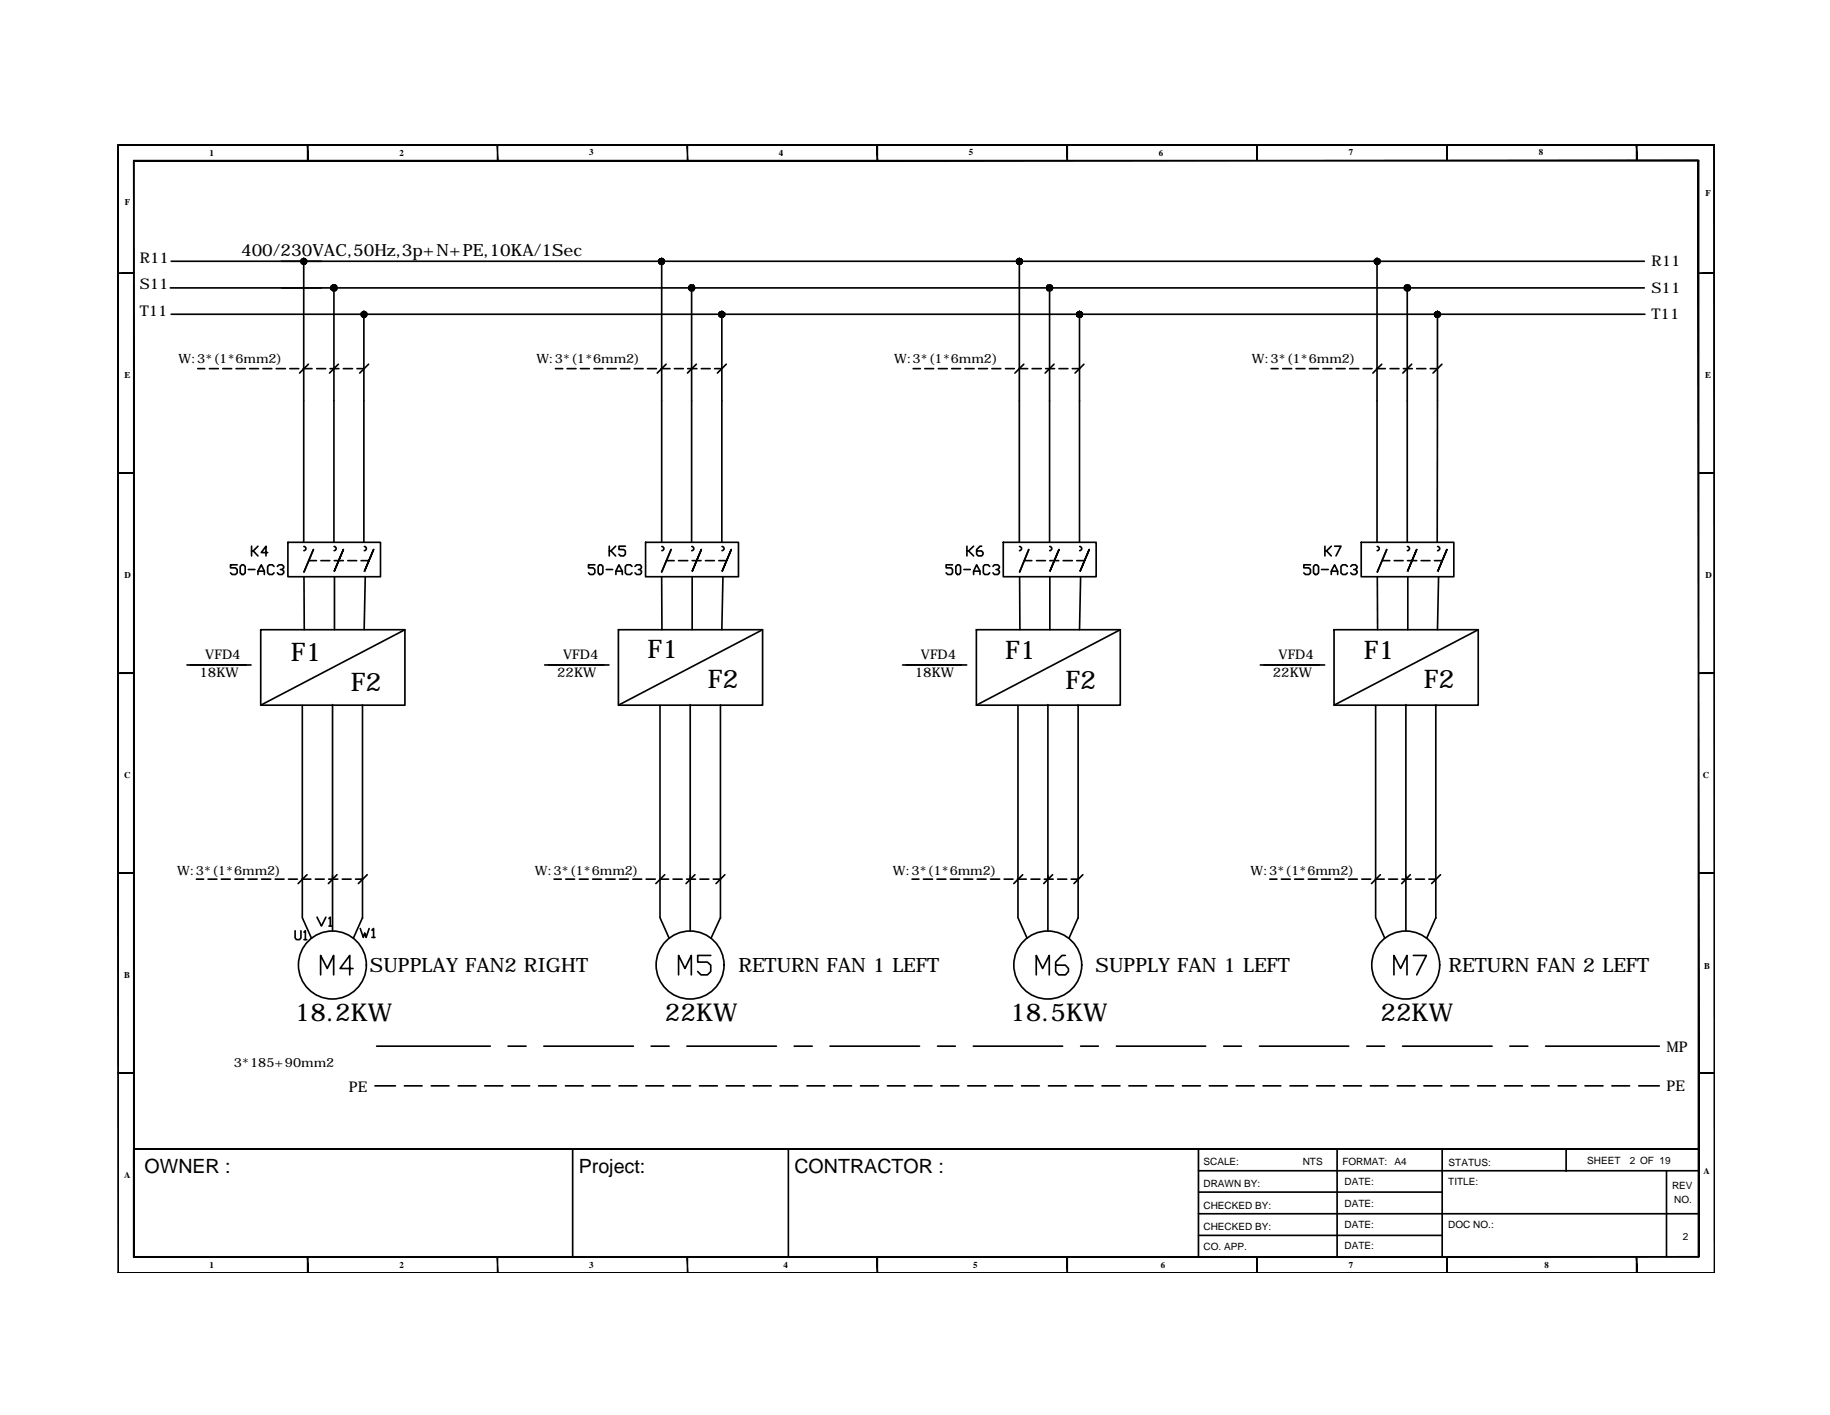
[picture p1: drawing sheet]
<svg xmlns="http://www.w3.org/2000/svg" width="279mm" height="216mm" viewBox="0 0 279 216" stroke-linecap="round" stroke-linejoin="round" font-family="sans-serif">
<!-- layer: FRAME -->
<g fill="#000" stroke="#000" stroke-width=".15">
<path d="M18 22.1v.1l243.8-.1zM18 22.2l243.8-.1v.1z"/>
<path d="M20.4 24.5l.1 167.3v-167.3zM20.4 24.5l.1 167.3h-.1z"/>
<path d="M46.9 22.1l.1 2.4v-2.4zM46.9 22.1l.1 2.4h-.1z"/>
<path d="M75.9 22.1l.1 2.4v-2.4zM75.9 22.1l.1 2.4h-.1z"/>
<path d="M104.9 22.1l.1 2.4v-2.4zM104.9 22.1l.1 2.4h-.1z"/>
<path d="M133.9 22.1l.1 2.4v-2.4zM133.9 22.1l.1 2.4h-.1z"/>
<path d="M162.9 22.1l.1 2.4v-2.4zM162.9 22.1l.1 2.4h-.1z"/>
<path d="M191.9 22.1l.1 2.4v-2.4zM191.9 22.1l.1 2.4h-.1z"/>
<path d="M220.9 22.1l.1 2.4v-2.4zM220.9 22.1l.1 2.4h-.1z"/>
<path d="M249.8 22.1l.2 2.4v-2.4zM249.8 22.1l.2 2.4h-.2z"/>
<path d="M20.4 24.6h238.9v-.1zM20.4 24.5h238.9l-238.9 .1z"/>
<path d="M261.7 22.1l.1 172.1zM261.7 22.1l.1 172.1z"/>
<path d="M18 41.6v.1l2.4-.1zM18 41.7l2.4-.1v.1z"/>
<path d="M259.3 41.6v.1l2.5-.1zM259.3 41.7l2.5-.1v.1z"/>
<path d="M18 72.1v.1l2.4-.1zM18 72.2l2.4-.1v.1z"/>
<path d="M259.3 72.1v.1l2.5-.1zM259.3 72.2l2.5-.1v.1z"/>
<path d="M18 102.6v.2l2.4-.2zM18 102.8l2.4-.2v.2z"/>
<path d="M259.3 102.6v.2l2.5-.2zM259.3 102.8l2.5-.2v.2z"/>
<path d="M18 133.2v.1l2.4-.1zM18 133.3l2.4-.1v.1z"/>
<path d="M259.3 133.2v.1l2.5-.1zM259.3 133.3l2.5-.1v.1z"/>
<path d="M18 163.7v.1l2.4-.1zM18 163.8l2.4-.1v.1z"/>
<path d="M259.3 163.7v.1l2.5-.1zM259.3 163.8l2.5-.1v.1z"/>
<path d="M18 22.1v172.1h.1zM18 22.1h.1v172.1z"/>
<path d="M20.4 191.7v.1l238.9-.1zM20.4 191.8l238.9-.1v.1z"/>
<path d="M46.9 191.8l.1 2.4v-2.4zM46.9 191.8l.1 2.4h-.1z"/>
<path d="M75.9 191.8l.1 2.4v-2.4zM75.9 191.8l.1 2.4h-.1z"/>
<path d="M104.9 191.8l.1 2.4v-2.4zM104.9 191.8l.1 2.4h-.1z"/>
<path d="M133.9 191.8v2.4h.1zM133.9 191.8h.1v2.4z"/>
<path d="M162.9 191.8l.1 2.4v-2.4zM162.9 191.8l.1 2.4h-.1z"/>
<path d="M191.9 191.8l.1 2.4v-2.4zM191.9 191.8l.1 2.4h-.1z"/>
<path d="M220.9 191.8l.1 2.4v-2.4zM220.9 191.8l.1 2.4h-.1z"/>
<path d="M249.8 191.8l.2 2.4v-2.4zM249.8 191.8l.2 2.4h-.2z"/>
<path d="M259.3 24.5v167.3h.1zM259.3 24.5h.1v167.3z"/>
<path d="M18 194.2h243.8zM18 194.2h243.8z"/>
</g>
<path d="M20.4 175.3h238.9zM20.4 175.3v16.5M183 178.6h76.2M183 175.3v16.5M183 181.9h37.2M183 185.2h76.2M183 188.5h37.2" fill="none" stroke="#000" stroke-width=".25"/>
<!-- layer: 0 -->
<g fill="none" stroke="#000" stroke-width=".25">
<path d="M26.1 39.9h225M46.4 39.9v42.8M101 39.9v42.8M155.6 39.9v42.8M210.2 39.9v42.8M26 43.9h225.1M26.1 47.9h225M30.2 56.2h1.1M32 56.2h1.3M34 56.2h1.4M36 56.2h1.4M38.1 56.2h1.4"/>
<path d="M40.1 56.2h1.4M42.2 56.2h1.4M44.3 56.2h1.3M46.3 56.2h1.3M47.1 55.6l-1.4 1.3M48.4 56.2h1.3M50.4 56.2h1.3M51 43.9v38.8M51.7 55.6l-1.4 1.3M52.4 56.2h1.4M54.5 56.2h1.1M55.6 47.9v34.8"/>
<path d="M56.3 55.6l-1.4 1.3M84.8 56.2h1.1M86.6 56.2h1.3M88.6 56.2h1.4M90.7 56.2h1.3M92.7 56.2h1.4M94.8 56.2h1.4M96.8 56.2h1.4M98.9 56.2h1.3M100.9 56.2h1.4M101.7 55.6l-1.4 1.3M103 56.2h1.3"/>
<path d="M105 56.2h1.4M105.6 43.9v38.8M106.3 55.6l-1.3 1.3M107.1 56.2h1.3M109.1 56.2h1.1M110.2 47.9v34.8M110.9 55.6l-1.4 1.3M139.4 56.2h1.1M141.2 56.2h1.4M143.3 56.2h1.3M145.3 56.2h1.4M147.3 56.2h1.4"/>
<path d="M149.4 56.2h1.4M151.4 56.2h1.4M153.5 56.2h1.4M155.5 56.2h1.4M156.3 55.6l-1.3 1.3M157.6 56.2h1.4M159.7 56.2h1.3M160.2 43.9v38.8M160.9 55.6l-1.3 1.3M161.7 56.2h1.3M163.7 56.2h1.1M164.8 47.9v34.8"/>
<path d="M165.5 55.6l-1.4 1.3M194.1 56.2h1M195.8 56.2h1.4M197.9 56.2h1.3M199.9 56.2h1.4M202 56.2h1.3M204 56.2h1.4M206.1 56.2h1.3M208.1 56.2h1.4M210.2 56.2h1.3M211 55.6l-1.4 1.3M212.2 56.2h1.4"/>
<path d="M214.3 56.2h1.3M214.9 43.9v38.8M215.5 55.6l-1.3 1.3M216.3 56.2h1.4M218.4 56.2h1.1M219.5 47.9l-.1 34.8M220.1 55.6l-1.3 1.3M39.8 96.1h22v11.5h-22zM44 82.7h14.1v5.3h-14.1zM46.4 83.4a.32 .32 0 0 1 .3 .3 .32 .32 0 0 1-.3 .3M46.4 88l.1 8.1M47.1 85.5h1.2"/>
<path d="M47.9 83.8l-1.5 3.5M49 85.5h1.3M51 83.4a.32 .32 0 0 1 .3 .3 .32 .32 0 0 1-.3 .3M51 85.5h1.4M51.1 88v8.1M52.4 83.8l-1.4 3.5 1.4-3.5M53.1 85.5h1.4M55.1 85.5h1.2M55.6 83.4a.32 .32 0 0 1 .3 .3 .32 .32 0 0 1-.3 .3M55.8 88l-.2 8.1M57 83.8l-1.4 3.5 1.4-3.5M61.8 96.1l-22 11.5"/>
<path d="M94.4 96.1h22v11.5h-22zM98.6 82.7h14.1v5.3h-14.1zM101 88l.1 8.1M101 83.4a.32 .32 0 0 1 .4 .3 .32 .32 0 0 1-.4 .3M101.7 85.5h1.2M102.5 83.8l-1.5 3.5M103.6 85.5h1.4M105.6 83.4a.32 .32 0 0 1 .3 .3 .32 .32 0 0 1-.3 .3M105.7 85.5h1.3M105.7 88v8.1M107.1 83.8l-1.5 3.5 1.5-3.5M107.7 85.5h1.4"/>
<path d="M109.7 85.5h1.2M110.2 83.4a.32 .32 0 0 1 .3 .3 .32 .32 0 0 1-.3 .3M110.4 88l-.2 8.1M111.6 83.8l-1.4 3.5 1.4-3.5M116.4 96.1l-22 11.5M149.1 96.1h21.9v11.5h-21.9zM153.2 82.7h14.2v5.3h-14.2zM155.7 83.4a.32 .32 0 0 1 .3 .3 .32 .32 0 0 1-.3 .3M155.7 88v8.1M156.4 85.5h1.1M157.1 83.8l-1.4 3.5M158.3 85.5h1.3"/>
<path d="M160.3 83.4a.32 .32 0 0 1 .3 .3 .32 .32 0 0 1-.3 .3M160.3 85.5h1.3M160.3 88v8.1M161.7 83.8l-1.5 3.5 1.5-3.5M162.3 85.5h1.4M164.4 85.5h1.2M164.8 83.4a.32 .32 0 0 1 .4 .3 .32 .32 0 0 1-.4 .3M165 88l-.2 8.1M166.3 83.8l-1.4 3.5 1.4-3.5M171 96.1l-21.9 11.5M203.7 96.1h22v11.5h-22zM207.8 82.7h14.2v5.3h-14.2z"/>
<path d="M210.3 83.4a.32 .32 0 0 1 .3 .3 .32 .32 0 0 1-.3 .3M210.3 88v8.1M211 85.5h1.2M211.7 83.8l-1.4 3.5M212.9 85.5h1.3M214.9 83.4a.32 .32 0 0 1 .3 .3 .32 .32 0 0 1-.3 .3M214.9 85.5h1.4M214.9 88v8.1M216.3 83.8l-1.4 3.5 1.4-3.5M217 85.5h1.3M219 85.5h1.2M219.5 83.4a.32 .32 0 0 1 .3 .3 .32 .32 0 0 1-.3 .3"/>
<path d="M219.6 88l-.1 8.1M220.9 83.8l-1.4 3.5 1.4-3.5M225.7 96.1l-22 11.5M28.5 101.5h9.8M46.2 107.6v32.3M50.8 107.5v34.6M55.3 107.6v32.5M83.2 101.5h9.8M100.8 107.6v32.3M105.4 107.5v34.6M110 107.6v32.5M137.8 101.5h9.8"/>
<path d="M155.4 107.6v32.3M160 107.5v34.6M164.6 107.6v32.5M192.4 101.5h9.8M210 107.6v32.3M214.6 107.5v34.6M219.2 107.6v32.5M30 134.1h1.1M31.8 134.1h1.3M33.8 134.1h1.4M35.9 134.1h1.3M37.9 134.1h1.4"/>
<path d="M39.9 134.1h1.4M42 134.1h1.4M44 134.1h1.4M46.1 134.1h1.4M46.9 133.5l-1.4 1.3M48.1 134.1h1.4M50.2 134.1h1.4M51.4 133.5l-1.3 1.3M52.3 134.1h1.3M54.3 134.1h1.1M56.1 133.5l-1.4 1.3M84.6 134.1h1.1"/>
<path d="M86.4 134.1h1.3M88.4 134.1h1.4M90.5 134.1h1.3M92.5 134.1h1.4M94.6 134.1h1.3M96.6 134.1h1.4M98.7 134.1h1.3M100.7 134.1h1.4M101.5 133.5l-1.4 1.3M102.8 134.1h1.4M104.8 134.1h1.4M106.1 133.5l-1.4 1.3"/>
<path d="M106.9 134.1h1.3M108.9 134.1h1.1M110.7 133.5l-1.4 1.3M139.2 134.1h1.1M141 134.1h1.4M143.1 134.1h1.3M145.1 134.1h1.4M147.2 134.1h1.3M149.2 134.1h1.4M151.2 134.1h1.4M153.3 134.1h1.4M155.3 134.1h1.4"/>
<path d="M156.1 133.5l-1.3 1.3M157.4 134.1h1.4M159.4 134.1h1.4M160.7 133.5l-1.3 1.3M161.5 134.1h1.4M163.5 134.1h1.1M165.3 133.5l-1.3 1.3M193.9 134.1h1.1M195.6 134.1h1.4M197.7 134.1h1.3M199.7 134.1h1.4M201.8 134.1h1.3"/>
<path d="M203.8 134.1h1.4M205.9 134.1h1.3M207.9 134.1h1.4M210 134.1h1.3M210.7 133.5l-1.3 1.3M212 134.1h1.4M214.1 134.1h1.3M215.3 133.5l-1.3 1.3M216.1 134.1h1.4M218.2 134.1h1.1M219.9 133.5l-1.3 1.3M57.5 159.6h17.4"/>
<path d="M77.6 159.6h2.7M83 159.6h13.7M99.4 159.6h2.8M100.8 140l1.4 3.2M104.9 159.6h13.6M110 140l-1.4 3.2M121.3 159.6h2.7M126.7 159.6h13.7M143.1 159.6h2.8M148.6 159.6h13.6M155.4 140l1.4 3.2M164.6 140l-1.4 3.2"/>
<path d="M165 159.6h2.7M170.4 159.6h13.7M186.8 159.6h2.7M192.3 159.6h13.6M208.7 159.6h2.7M210 140l1.4 3.2M214.1 159.6h13.7M219.2 140l-1.4 3.2M230.5 159.6h2.8M236 159.6h17.3M57.2 165.7h3.2M61.7 165.7h2.7"/>
<path d="M65.8 165.7h2.8M69.9 165.7h2.8M74 165.7h2.8M78.1 165.7h2.8M82.2 165.7h2.7M86.3 165.7h2.7M87.4 175.3v16.4M90.4 165.7h2.7M94.5 165.7h2.8M98.6 165.7h2.7M102.7 165.7h2.7M106.8 165.7h2.7"/>
<path d="M110.9 165.7h2.7M115 165.7h2.7M119.1 165.7h2.7M120.4 175.3v16.4M123.2 165.7h2.7M127.3 165.7h2.7M131.4 165.7h2.7M135.5 165.7h2.7M139.6 165.7h2.7M143.7 165.7h2.7M147.8 165.7h2.7M151.9 165.7h2.7"/>
<path d="M156 165.7h2.7M160.1 165.7h2.7M164.1 165.7h2.8M168.2 165.7h2.8M172.4 165.7h2.7M176.5 165.7h2.7M180.5 165.7h2.8M184.6 165.7h2.8M188.7 165.7h2.8M192.8 165.7h2.8M196.9 165.7h2.8M201 165.7h2.8"/>
<path d="M204.1 175.3v16.5M205.1 165.7h2.8M209.2 165.7h2.7M213.3 165.7h2.7M217.4 165.7h2.7M220.2 175.3v16.5M221.5 165.7h2.8M225.6 165.7h2.7M229.7 165.7h2.7M233.8 165.7h2.7M237.9 165.7h2.7M239.1 175.4v3.3"/>
<path d="M242 165.7h2.7M246.1 165.7h2.7M250.2 165.7h3.1M254.4 178.6v13.2"/>
<circle cx="50.8" cy="147.2" r="5.2"/>
<circle cx="105.4" cy="147.2" r="5.2"/>
<circle cx="160" cy="147.2" r="5.2"/>
<circle cx="214.6" cy="147.2" r="5.2"/>
</g>
<g fill="#000" stroke="#000" stroke-width=".15">
<path d="M45.9 39.9l.1 .2 .4-.2zM46 40.1l.4-.2-.2 .4zM46.4 39.9l-.2 .4 .2 .1z"/>
<path d="M45.9 39.9l.1 .2 .4-.2zM46 40.1l.4-.2-.2 .4zM46.4 39.9l-.2 .4 .2 .1z"/>
<path d="M46 39.9l.1 .2 .3-.2zM46.1 40.1l.3-.2-.2 .3zM46.4 39.9l-.2 .3h.2z"/>
<path d="M46 39.9l.1 .2 .3-.2zM46.1 40.1l.3-.2-.2 .3zM46.4 39.9l-.2 .3h.2z"/>
<path d="M46.2 39.6l.2 .3v-.4zM46.2 39.6l.2 .3-.3-.2zM46.1 39.7l-.1 .2h.4z"/>
<path d="M46.2 39.5l.2 .4v-.5zM46.2 39.5l.2 .4-.4-.2zM46 39.7l-.1 .2h.5z"/>
<path d="M46.2 39.6l.2 .3v-.4zM46.2 39.6l.2 .3-.3-.2zM46.1 39.7l-.1 .2h.4z"/>
<path d="M46.2 39.5l.2 .4v-.5zM46.2 39.5l.2 .4-.4-.2zM46 39.7l-.1 .2h.5z"/>
<path d="M46.4 39.9h.4l-.1-.2zM46.6 39.6l.1 .1-.3 .2zM46.4 39.5v.4l.2-.3z"/>
<path d="M46.4 39.9h.4l-.1-.2zM46.6 39.6l.1 .1-.3 .2zM46.4 39.5v.4l.2-.3z"/>
<path d="M46.4 39.9h.5l-.1-.2zM46.6 39.5l.2 .2-.4 .2zM46.4 39.4v.5l.2-.4z"/>
<path d="M46.4 39.9h.5l-.1-.2zM46.6 39.5l.2 .2-.4 .2zM46.4 39.4v.5l.2-.4z"/>
<path d="M100.5 39.9l.1 .2 .4-.2zM100.6 40.1l.4-.2-.2 .4zM101 39.9l-.2 .4 .2 .1z"/>
<path d="M100.5 39.9l.1 .2 .4-.2zM100.6 40.1l.4-.2-.2 .4zM101 39.9l-.2 .4 .2 .1z"/>
<path d="M100.6 39.9l.1 .2 .3-.2zM100.7 40.1l.3-.2-.2 .3zM101 39.9l-.2 .3h.2z"/>
<path d="M100.6 39.9l.1 .2 .3-.2zM100.7 40.1l.3-.2-.2 .3zM101 39.9l-.2 .3h.2z"/>
<path d="M100.8 39.6l.2 .3v-.4zM100.8 39.6l.2 .3-.3-.2zM100.7 39.7l-.1 .2h.4z"/>
<path d="M100.8 39.5l.2 .4v-.5zM100.8 39.5l.2 .4-.4-.2zM100.6 39.7l-.1 .2h.5z"/>
<path d="M100.8 39.6l.2 .3v-.4zM100.8 39.6l.2 .3-.3-.2zM100.7 39.7l-.1 .2h.4z"/>
<path d="M100.8 39.5l.2 .4v-.5zM100.8 39.5l.2 .4-.4-.2zM100.6 39.7l-.1 .2h.5z"/>
<path d="M101 39.9h.4l-.1-.2zM101.2 39.6l.1 .1-.3 .2zM101 39.5v.4l.2-.3z"/>
<path d="M101 39.9h.4l-.1-.2zM101.2 39.6l.1 .1-.3 .2zM101 39.5v.4l.2-.3z"/>
<path d="M101 39.9h.5l-.1-.2zM101.2 39.5l.2 .2-.4 .2zM101 39.4v.5l.2-.4z"/>
<path d="M101 39.9h.5l-.1-.2zM101.2 39.5l.2 .2-.4 .2zM101 39.4v.5l.2-.4z"/>
<path d="M155.2 39.9v.2l.4-.2zM155.2 40.1l.4-.2-.2 .4zM155.6 39.9l-.2 .4 .2 .1z"/>
<path d="M155.2 39.9v.2l.4-.2zM155.2 40.1l.4-.2-.2 .4zM155.6 39.9l-.2 .4 .2 .1z"/>
<path d="M155.3 39.9v.2l.3-.2zM155.3 40.1l.3-.2-.1 .3zM155.6 39.9l-.1 .3h.1z"/>
<path d="M155.3 39.9v.2l.3-.2zM155.3 40.1l.3-.2-.1 .3zM155.6 39.9l-.1 .3h.1z"/>
<path d="M155.5 39.6l.1 .3v-.4zM155.3 39.7l.2-.1 .1 .3zM155.3 39.7v.2h.3z"/>
<path d="M155.4 39.5l.2 .4v-.5zM155.4 39.5l.2 .4-.4-.2zM155.2 39.7v.2h.4z"/>
<path d="M155.5 39.6l.1 .3v-.4zM155.3 39.7l.2-.1 .1 .3zM155.3 39.7v.2h.3z"/>
<path d="M155.4 39.5l.2 .4v-.5zM155.4 39.5l.2 .4-.4-.2zM155.2 39.7v.2h.4z"/>
<path d="M155.6 39.9h.4l-.1-.2zM155.8 39.6l.1 .1-.3 .2zM155.6 39.5v.4l.2-.3z"/>
<path d="M155.6 39.9h.4l-.1-.2zM155.8 39.6l.1 .1-.3 .2zM155.6 39.5v.4l.2-.3z"/>
<path d="M155.6 39.9h.5v-.2zM155.9 39.5l.2 .2-.5 .2zM155.6 39.4v.5l.3-.4z"/>
<path d="M155.6 39.9h.5v-.2zM155.9 39.5l.2 .2-.5 .2zM155.6 39.4v.5l.3-.4z"/>
<path d="M209.8 39.9l.1 .2 .3-.2zM209.9 40.1l.3-.2-.2 .4zM210.2 39.9l-.2 .4 .2 .1z"/>
<path d="M209.8 39.9l.1 .2 .3-.2zM209.9 40.1l.3-.2-.2 .4zM210.2 39.9l-.2 .4 .2 .1z"/>
<path d="M209.9 39.9v.2l.3-.2zM209.9 40.1l.3-.2-.1 .3zM210.2 39.9l-.1 .3h.1z"/>
<path d="M209.9 39.9v.2l.3-.2zM209.9 40.1l.3-.2-.1 .3zM210.2 39.9l-.1 .3h.1z"/>
<path d="M210.1 39.6l.1 .3v-.4zM210.1 39.6l.1 .3-.3-.2zM209.9 39.7v.2h.3z"/>
<path d="M210 39.5l.2 .4v-.5zM210 39.5l.2 .4-.3-.2zM209.9 39.7l-.1 .2h.4z"/>
<path d="M210.1 39.6l.1 .3v-.4zM210.1 39.6l.1 .3-.3-.2zM209.9 39.7v.2h.3z"/>
<path d="M210 39.5l.2 .4v-.5zM210 39.5l.2 .4-.3-.2zM209.9 39.7l-.1 .2h.4z"/>
<path d="M210.2 39.9h.4v-.2zM210.5 39.6l.1 .1-.4 .2zM210.2 39.5v.4l.3-.3z"/>
<path d="M210.2 39.9h.4v-.2zM210.5 39.6l.1 .1-.4 .2zM210.2 39.5v.4l.3-.3z"/>
<path d="M210.2 39.9h.5v-.2zM210.5 39.5l.2 .2-.5 .2zM210.2 39.4v.5l.3-.4z"/>
<path d="M210.2 39.9h.5v-.2zM210.5 39.5l.2 .2-.5 .2zM210.2 39.4v.5l.3-.4z"/>
<path d="M46.4 39.9v.3h.2zM46.4 39.9l.3 .2-.1 .1zM46.4 39.9l.3 .2 .1-.2z"/>
<path d="M46.4 39.9v.5l.2-.1zM46.4 39.9l.4 .2-.2 .2zM46.4 39.9l.4 .2 .1-.2z"/>
<path d="M46.4 39.9v.3h.2zM46.4 39.9l.3 .2-.1 .1zM46.4 39.9l.3 .2 .1-.2z"/>
<path d="M46.4 39.9v.5l.2-.1zM46.4 39.9l.4 .2-.2 .2zM46.4 39.9l.4 .2 .1-.2z"/>
<path d="M50.5 43.9l.1 .3 .4-.3zM50.6 44.2l.4-.3-.2 .5zM51 43.9l-.2 .5h.2z"/>
<path d="M50.5 43.9l.1 .3 .4-.3zM50.6 44.2l.4-.3-.2 .5zM51 43.9l-.2 .5h.2z"/>
<path d="M50.6 43.9l.1 .2 .3-.2zM50.7 44.1l.3-.2-.2 .3zM51 43.9l-.2 .3 .2 .1z"/>
<path d="M50.6 43.9l.1 .2 .3-.2zM50.7 44.1l.3-.2-.2 .3zM51 43.9l-.2 .3 .2 .1z"/>
<path d="M50.8 43.6l.2 .3v-.4zM50.8 43.6l.2 .3-.3-.1zM50.7 43.8l-.1 .1h.4z"/>
<path d="M51 43.9v.4l.2-.1zM51 43.9l.3 .2-.1 .1zM51 43.9l.3 .2 .1-.2z"/>
<path d="M50.8 43.5l.2 .4v-.4zM50.6 43.7l.2-.2 .2 .4zM50.6 43.7l-.1 .2h.5z"/>
<path d="M51 43.9v.5h.2zM51 43.9l.4 .3-.2 .2zM51 43.9l.4 .3v-.3z"/>
<path d="M50.8 43.6l.2 .3v-.4zM50.8 43.6l.2 .3-.3-.1zM50.7 43.8l-.1 .1h.4z"/>
<path d="M51 43.9v.4l.2-.1zM51 43.9l.3 .2-.1 .1zM51 43.9l.3 .2 .1-.2z"/>
<path d="M50.8 43.5l.2 .4v-.4zM50.6 43.7l.2-.2 .2 .4zM50.6 43.7l-.1 .2h.5z"/>
<path d="M51 43.9v.5h.2zM51 43.9l.4 .3-.2 .2zM51 43.9l.4 .3v-.3z"/>
<path d="M51 43.9h.4l-.1-.1zM51.2 43.6l.1 .2-.3 .1zM51 43.5v.4l.2-.3z"/>
<path d="M51 43.9h.4l-.1-.1zM51.2 43.6l.1 .2-.3 .1zM51 43.5v.4l.2-.3z"/>
<path d="M51 43.9h.4v-.2zM51.2 43.5l.2 .2-.4 .2zM51 43.5v.4l.2-.4z"/>
<path d="M51 43.9h.4v-.2zM51.2 43.5l.2 .2-.4 .2zM51 43.5v.4l.2-.4z"/>
<path d="M55.1 47.9l.1 .3 .4-.3zM55.2 48.2l.4-.3-.3 .5zM55.6 47.9l-.3 .5 .3 .1z"/>
<path d="M55.1 47.9l.1 .3 .4-.3zM55.2 48.2l.4-.3-.3 .5zM55.6 47.9l-.3 .5 .3 .1z"/>
<path d="M55.2 47.9l.1 .3 .3-.3zM55.3 48.2l.3-.3-.2 .4zM55.6 47.9l-.2 .4h.2z"/>
<path d="M55.2 47.9l.1 .3 .3-.3zM55.3 48.2l.3-.3-.2 .4zM55.6 47.9l-.2 .4h.2z"/>
<path d="M55.4 47.7l.2 .2v-.3zM55.4 47.7l.2 .2-.3-.1zM55.3 47.8l-.1 .1h.4z"/>
<path d="M55.6 47.9v.4h.2zM55.6 47.9l.3 .3-.1 .1zM55.6 47.9l.3 .3v-.3z"/>
<path d="M55.3 47.6l.3 .3v-.4zM55.3 47.6l.3 .3-.4-.2zM55.2 47.7l-.1 .2h.5z"/>
<path d="M55.6 47.9v.6l.2-.1zM55.6 47.9l.4 .3-.2 .2zM55.6 47.9l.4 .3 .1-.3z"/>
<path d="M55.4 47.7l.2 .2v-.3zM55.4 47.7l.2 .2-.3-.1zM55.3 47.8l-.1 .1h.4z"/>
<path d="M55.6 47.9v.4h.2zM55.6 47.9l.3 .3-.1 .1zM55.6 47.9l.3 .3v-.3z"/>
<path d="M55.3 47.6l.3 .3v-.4zM55.3 47.6l.3 .3-.4-.2zM55.2 47.7l-.1 .2h.5z"/>
<path d="M55.6 47.9v.6l.2-.1zM55.6 47.9l.4 .3-.2 .2zM55.6 47.9l.4 .3 .1-.3z"/>
<path d="M55.6 47.9h.3v-.1zM55.8 47.7l.1 .1-.3 .1zM55.6 47.6v.3l.2-.2z"/>
<path d="M55.6 47.9h.3v-.1zM55.8 47.7l.1 .1-.3 .1zM55.6 47.6v.3l.2-.2z"/>
<path d="M55.6 47.9h.5l-.1-.2zM55.8 47.6l.2 .1-.4 .2zM55.6 47.5v.4l.2-.3z"/>
<path d="M55.6 47.9h.5l-.1-.2zM55.8 47.6l.2 .1-.4 .2zM55.6 47.5v.4l.2-.3z"/>
<path d="M101 39.9v.3h.2zM101 39.9l.3 .2-.1 .1zM101 39.9l.3 .2 .1-.2z"/>
<path d="M101 39.9v.5l.2-.1zM101 39.9l.4 .2-.2 .2zM101 39.9l.4 .2 .1-.2z"/>
<path d="M101 39.9v.3h.2zM101 39.9l.3 .2-.1 .1zM101 39.9l.3 .2 .1-.2z"/>
<path d="M101 39.9v.5l.2-.1zM101 39.9l.4 .2-.2 .2zM101 39.9l.4 .2 .1-.2z"/>
<path d="M105.1 43.9l.1 .3 .4-.3zM105.2 44.2l.4-.3-.2 .5zM105.6 43.9l-.2 .5h.2z"/>
<path d="M105.1 43.9l.1 .3 .4-.3zM105.2 44.2l.4-.3-.2 .5zM105.6 43.9l-.2 .5h.2z"/>
<path d="M105.3 43.9v.2l.3-.2zM105.3 44.1l.3-.2-.2 .3zM105.6 43.9l-.2 .3 .2 .1z"/>
<path d="M105.3 43.9v.2l.3-.2zM105.3 44.1l.3-.2-.2 .3zM105.6 43.9l-.2 .3 .2 .1z"/>
<path d="M105.4 43.6l.2 .3v-.4zM105.4 43.6l.2 .3-.3-.1zM105.3 43.8v.1h.3z"/>
<path d="M105.6 43.9v.4l.2-.1zM105.6 43.9l.3 .2-.1 .1zM105.6 43.9l.3 .2 .1-.2z"/>
<path d="M105.4 43.5l.2 .4v-.4zM105.4 43.5l.2 .4-.4-.2zM105.2 43.7l-.1 .2h.5z"/>
<path d="M105.6 43.9v.5h.2zM105.6 43.9l.4 .3-.2 .2zM105.6 43.9l.4 .3 .1-.3z"/>
<path d="M105.4 43.6l.2 .3v-.4zM105.4 43.6l.2 .3-.3-.1zM105.3 43.8v.1h.3z"/>
<path d="M105.6 43.9v.4l.2-.1zM105.6 43.9l.3 .2-.1 .1zM105.6 43.9l.3 .2 .1-.2z"/>
<path d="M105.4 43.5l.2 .4v-.4zM105.4 43.5l.2 .4-.4-.2zM105.2 43.7l-.1 .2h.5z"/>
<path d="M105.6 43.9v.5h.2zM105.6 43.9l.4 .3-.2 .2zM105.6 43.9l.4 .3 .1-.3z"/>
<path d="M105.6 43.9h.4l-.1-.1zM105.8 43.6l.1 .2-.3 .1zM105.6 43.5v.4l.2-.3z"/>
<path d="M105.6 43.9h.4l-.1-.1zM105.8 43.6l.1 .2-.3 .1zM105.6 43.5v.4l.2-.3z"/>
<path d="M105.6 43.9h.5l-.1-.2zM105.8 43.5l.2 .2-.4 .2zM105.6 43.5v.4l.2-.4z"/>
<path d="M105.6 43.9h.5l-.1-.2zM105.8 43.5l.2 .2-.4 .2zM105.6 43.5v.4l.2-.4z"/>
<path d="M109.7 47.9l.1 .3 .4-.3zM109.8 48.2l.4-.3-.2 .5zM110.2 47.9l-.2 .5 .2 .1z"/>
<path d="M109.7 47.9l.1 .3 .4-.3zM109.8 48.2l.4-.3-.2 .5zM110.2 47.9l-.2 .5 .2 .1z"/>
<path d="M109.8 47.9l.1 .3 .3-.3zM109.9 48.2l.3-.3-.2 .4zM110.2 47.9l-.2 .4h.2z"/>
<path d="M109.8 47.9l.1 .3 .3-.3zM109.9 48.2l.3-.3-.2 .4zM110.2 47.9l-.2 .4h.2z"/>
<path d="M110 47.7l.2 .2v-.3zM110 47.7l.2 .2-.3-.1zM109.9 47.8l-.1 .1h.4z"/>
<path d="M110.2 47.9v.4h.2zM110.2 47.9l.3 .3-.1 .1zM110.2 47.9l.3 .3 .1-.3z"/>
<path d="M110 47.6l.2 .3v-.4zM110 47.6l.2 .3-.4-.2zM109.8 47.7l-.1 .2h.5z"/>
<path d="M110.2 47.9v.6l.2-.1zM110.2 47.9l.4 .3-.2 .2zM110.2 47.9l.4 .3 .1-.3z"/>
<path d="M110 47.7l.2 .2v-.3zM110 47.7l.2 .2-.3-.1zM109.9 47.8l-.1 .1h.4z"/>
<path d="M110.2 47.9v.4h.2zM110.2 47.9l.3 .3-.1 .1zM110.2 47.9l.3 .3 .1-.3z"/>
<path d="M110 47.6l.2 .3v-.4zM110 47.6l.2 .3-.4-.2zM109.8 47.7l-.1 .2h.5z"/>
<path d="M110.2 47.9v.6l.2-.1zM110.2 47.9l.4 .3-.2 .2zM110.2 47.9l.4 .3 .1-.3z"/>
<path d="M110.2 47.9h.4l-.1-.1zM110.4 47.7l.1 .1-.3 .1zM110.2 47.6v.3l.2-.2z"/>
<path d="M110.2 47.9h.4l-.1-.1zM110.4 47.7l.1 .1-.3 .1zM110.2 47.6v.3l.2-.2z"/>
<path d="M110.2 47.9h.5l-.1-.2zM110.4 47.6l.2 .1-.4 .2zM110.2 47.5v.4l.2-.3z"/>
<path d="M110.2 47.9h.5l-.1-.2zM110.4 47.6l.2 .1-.4 .2zM110.2 47.5v.4l.2-.3z"/>
<path d="M155.6 39.9v.3h.2zM155.6 39.9l.3 .2-.1 .1zM155.6 39.9l.3 .2 .1-.2z"/>
<path d="M155.6 39.9v.5l.3-.1zM155.6 39.9l.5 .2-.2 .2zM155.6 39.9l.5 .2v-.2z"/>
<path d="M155.6 39.9v.3h.2zM155.6 39.9l.3 .2-.1 .1zM155.6 39.9l.3 .2 .1-.2z"/>
<path d="M155.6 39.9v.5l.3-.1zM155.6 39.9l.5 .2-.2 .2zM155.6 39.9l.5 .2v-.2z"/>
<path d="M159.8 43.9v.3l.4-.3zM159.8 44.2l.4-.3-.2 .5zM160.2 43.9l-.2 .5h.2z"/>
<path d="M159.8 43.9v.3l.4-.3zM159.8 44.2l.4-.3-.2 .5zM160.2 43.9l-.2 .5h.2z"/>
<path d="M159.9 43.9v.2l.3-.2zM159.9 44.1l.3-.2-.2 .3zM160.2 43.9l-.2 .3 .2 .1z"/>
<path d="M159.9 43.9v.2l.3-.2zM159.9 44.1l.3-.2-.2 .3zM160.2 43.9l-.2 .3 .2 .1z"/>
<path d="M160 43.6l.2 .3v-.4zM160 43.6l.2 .3-.3-.1zM159.9 43.8v.1h.3z"/>
<path d="M160.2 43.9v.4l.2-.1zM160.2 43.9l.3 .2-.1 .1zM160.2 43.9l.3 .2 .1-.2z"/>
<path d="M160 43.5l.2 .4v-.4zM160 43.5l.2 .4-.4-.2zM159.8 43.7v.2h.4z"/>
<path d="M160.2 43.9v.5h.3zM160.2 43.9l.5 .3-.2 .2zM160.2 43.9l.5 .3v-.3z"/>
<path d="M160 43.6l.2 .3v-.4zM160 43.6l.2 .3-.3-.1zM159.9 43.8v.1h.3z"/>
<path d="M160.2 43.9v.4l.2-.1zM160.2 43.9l.3 .2-.1 .1zM160.2 43.9l.3 .2 .1-.2z"/>
<path d="M160 43.5l.2 .4v-.4zM160 43.5l.2 .4-.4-.2zM159.8 43.7v.2h.4z"/>
<path d="M160.2 43.9v.5h.3zM160.2 43.9l.5 .3-.2 .2zM160.2 43.9l.5 .3v-.3z"/>
<path d="M160.2 43.9h.4l-.1-.1zM160.4 43.6l.1 .2-.3 .1zM160.2 43.5v.4l.2-.3z"/>
<path d="M160.2 43.9h.4l-.1-.1zM160.4 43.6l.1 .2-.3 .1zM160.2 43.5v.4l.2-.3z"/>
<path d="M160.2 43.9h.5v-.2zM160.5 43.5l.2 .2-.5 .2zM160.2 43.5v.4l.3-.4z"/>
<path d="M160.2 43.9h.5v-.2zM160.5 43.5l.2 .2-.5 .2zM160.2 43.5v.4l.3-.4z"/>
<path d="M164.4 47.9v.3l.4-.3zM164.4 48.2l.4-.3-.2 .5zM164.8 47.9l-.2 .5 .2 .1z"/>
<path d="M164.4 47.9v.3l.4-.3zM164.4 48.2l.4-.3-.2 .5zM164.8 47.9l-.2 .5 .2 .1z"/>
<path d="M164.4 47.9l.1 .3 .3-.3zM164.5 48.2l.3-.3-.2 .4zM164.8 47.9l-.2 .4h.2z"/>
<path d="M164.4 47.9l.1 .3 .3-.3zM164.5 48.2l.3-.3-.2 .4zM164.8 47.9l-.2 .4h.2z"/>
<path d="M164.6 47.7l.2 .2v-.3zM164.6 47.7l.2 .2-.3-.1zM164.5 47.8l-.1 .1h.4z"/>
<path d="M164.8 47.9v.4h.2zM164.8 47.9l.4 .3-.2 .1zM164.8 47.9l.4 .3v-.3z"/>
<path d="M164.6 47.6l.2 .3v-.4zM164.4 47.7l.2-.1 .2 .3zM164.4 47.7v.2h.4z"/>
<path d="M164.8 47.9v.6l.3-.1zM164.8 47.9l.4 .3-.1 .2zM164.8 47.9l.4 .3 .1-.3z"/>
<path d="M164.6 47.7l.2 .2v-.3zM164.6 47.7l.2 .2-.3-.1zM164.5 47.8l-.1 .1h.4z"/>
<path d="M164.8 47.9v.4h.2zM164.8 47.9l.4 .3-.2 .1zM164.8 47.9l.4 .3v-.3z"/>
<path d="M164.6 47.6l.2 .3v-.4zM164.4 47.7l.2-.1 .2 .3zM164.4 47.7v.2h.4z"/>
<path d="M164.8 47.9v.6l.3-.1zM164.8 47.9l.4 .3-.1 .2zM164.8 47.9l.4 .3 .1-.3z"/>
<path d="M164.8 47.9h.4v-.1zM165 47.7l.2 .1-.4 .1zM164.8 47.6v.3l.2-.2z"/>
<path d="M164.8 47.9h.4v-.1zM165 47.7l.2 .1-.4 .1zM164.8 47.6v.3l.2-.2z"/>
<path d="M164.8 47.9h.5l-.1-.2zM165.1 47.6l.1 .1-.4 .2zM164.8 47.5v.4l.3-.3z"/>
<path d="M164.8 47.9h.5l-.1-.2zM165.1 47.6l.1 .1-.4 .2zM164.8 47.5v.4l.3-.3z"/>
<path d="M210.2 39.9v.3h.3zM210.2 39.9l.4 .2-.1 .1zM210.2 39.9l.4 .2v-.2z"/>
<path d="M210.2 39.9v.5l.3-.1zM210.2 39.9l.5 .2-.2 .2zM210.2 39.9l.5 .2v-.2z"/>
<path d="M210.2 39.9v.3h.3zM210.2 39.9l.4 .2-.1 .1zM210.2 39.9l.4 .2v-.2z"/>
<path d="M210.2 39.9v.5l.3-.1zM210.2 39.9l.5 .2-.2 .2zM210.2 39.9l.5 .2v-.2z"/>
<path d="M214.4 43.9v.3l.5-.3zM214.4 44.2l.5-.3-.3 .5zM214.9 43.9l-.3 .5h.3z"/>
<path d="M214.4 43.9v.3l.5-.3zM214.4 44.2l.5-.3-.3 .5zM214.9 43.9l-.3 .5h.3z"/>
<path d="M214.5 43.9l.1 .2 .3-.2zM214.6 44.1l.3-.2-.2 .3zM214.9 43.9l-.2 .3 .2 .1z"/>
<path d="M214.5 43.9l.1 .2 .3-.2zM214.6 44.1l.3-.2-.2 .3zM214.9 43.9l-.2 .3 .2 .1z"/>
<path d="M214.7 43.6l.2 .3v-.4zM214.7 43.6l.2 .3-.3-.1zM214.6 43.8l-.1 .1h.4z"/>
<path d="M214.9 43.9v.4l.1-.1zM214.9 43.9l.3 .2-.2 .1zM214.9 43.9l.3 .2v-.2z"/>
<path d="M214.6 43.5l.3 .4v-.4zM214.4 43.7l.2-.2 .3 .4zM214.4 43.7v.2h.5z"/>
<path d="M214.9 43.9v.5h.2zM214.9 43.9l.4 .3-.2 .2zM214.9 43.9l.4 .3v-.3z"/>
<path d="M214.7 43.6l.2 .3v-.4zM214.7 43.6l.2 .3-.3-.1zM214.6 43.8l-.1 .1h.4z"/>
<path d="M214.9 43.9v.4l.1-.1zM214.9 43.9l.3 .2-.2 .1zM214.9 43.9l.3 .2v-.2z"/>
<path d="M214.6 43.5l.3 .4v-.4zM214.4 43.7l.2-.2 .3 .4zM214.4 43.7v.2h.5z"/>
<path d="M214.9 43.9v.5h.2zM214.9 43.9l.4 .3-.2 .2zM214.9 43.9l.4 .3v-.3z"/>
<path d="M214.9 43.9h.3v-.1zM215 43.6l.2 .2-.3 .1zM214.9 43.5v.4l.1-.3z"/>
<path d="M214.9 43.9h.3v-.1zM215 43.6l.2 .2-.3 .1zM214.9 43.5v.4l.1-.3z"/>
<path d="M214.9 43.9h.4v-.2zM215.1 43.5l.2 .2-.4 .2zM214.9 43.5v.4l.2-.4z"/>
<path d="M214.9 43.9h.4v-.2zM215.1 43.5l.2 .2-.4 .2zM214.9 43.5v.4l.2-.4z"/>
<path d="M219 47.9v.3l.5-.3zM219 48.2l.5-.3-.3 .5zM219.5 47.9l-.3 .5 .3 .1z"/>
<path d="M219 47.9v.3l.5-.3zM219 48.2l.5-.3-.3 .5zM219.5 47.9l-.3 .5 .3 .1z"/>
<path d="M219.1 47.9v.3l.4-.3zM219.1 48.2l.4-.3-.2 .4zM219.5 47.9l-.2 .4h.2z"/>
<path d="M219.1 47.9v.3l.4-.3zM219.1 48.2l.4-.3-.2 .4zM219.5 47.9l-.2 .4h.2z"/>
<path d="M219.3 47.7l.2 .2v-.3zM219.3 47.7l.2 .2-.4-.1zM219.1 47.8v.1h.4z"/>
<path d="M219.5 47.9v.4h.1zM219.5 47.9l.3 .3-.2 .1zM219.5 47.9l.3 .3v-.3z"/>
<path d="M219.2 47.6l.3 .3v-.4zM219.2 47.6l.3 .3-.5-.2zM219 47.7v.2h.5z"/>
<path d="M219.5 47.9v.6l.2-.1zM219.5 47.9l.4 .3-.2 .2zM219.5 47.9l.4 .3v-.3z"/>
<path d="M219.3 47.7l.2 .2v-.3zM219.3 47.7l.2 .2-.4-.1zM219.1 47.8v.1h.4z"/>
<path d="M219.5 47.9v.4h.1zM219.5 47.9l.3 .3-.2 .1zM219.5 47.9l.3 .3v-.3z"/>
<path d="M219.2 47.6l.3 .3v-.4zM219.2 47.6l.3 .3-.5-.2zM219 47.7v.2h.5z"/>
<path d="M219.5 47.9v.6l.2-.1zM219.5 47.9l.4 .3-.2 .2zM219.5 47.9l.4 .3v-.3z"/>
<path d="M219.5 47.9h.3v-.1zM219.6 47.7l.2 .1-.3 .1zM219.5 47.6v.3l.1-.2z"/>
<path d="M219.5 47.9h.3v-.1zM219.6 47.7l.2 .1-.3 .1zM219.5 47.6v.3l.1-.2z"/>
<path d="M219.5 47.9h.4v-.2zM219.7 47.6l.2 .1-.4 .2zM219.5 47.5v.4l.2-.3z"/>
<path d="M219.5 47.9h.4v-.2zM219.7 47.6l.2 .1-.4 .2zM219.5 47.5v.4l.2-.3z"/>
</g>
<!-- layer: SYMBOL -->
<path d="M29.1 101.5h8.5M83.7 101.5h8.5M138.4 101.5h8.4M193 101.5h8.4" fill="none" stroke="#000" stroke-width=".25"/>
<g font-size="6.2">
<text x="48" y="149.9">M4</text>
<text x="102.7" y="149.9">M5</text>
<text x="157.3" y="149.9">M6</text>
<text x="212" y="149.9">M7</text>
</g>
<g font-size="4.4">
<text x="34.2" y="88.9">50-AC3</text>
<text x="37.4" y="86.1">K4</text>
<text x="88.9" y="88.9">50-AC3</text>
<text x="92.1" y="86.1">K5</text>
<text x="143.6" y="88.9">50-AC3</text>
<text x="146.8" y="86.1">K6</text>
<text x="198.3" y="88.9">50-AC3</text>
<text x="201.4" y="86.1">K7</text>
<text x="47.6" y="142.5">V1</text>
<text x="44.1" y="144.6">U1</text>
<text x="54" y="144.3">W1</text>
</g>
<g font-size="3.9">
<text x="44.4" y="100.9">F1</text>
<text x="98.9" y="100.4">F1</text>
<text x="153.5" y="100.6">F1</text>
<text x="208.2" y="100.5">F1</text>
<text x="53.6" y="105.4">F2</text>
<text x="108" y="104.9">F2</text>
<text x="162.7" y="105.1">F2</text>
<text x="217.4" y="105">F2</text>
</g>
<g font-size="3.8">
<text x="45" y="155.8">18.2KW</text>
<text x="101.5" y="155.8">22KW</text>
<text x="154.2" y="155.8">18.5KW</text>
<text x="210.7" y="155.8">22KW</text>
</g>
<g font-size="3">
<text x="56.5" y="148.3">SUPPLAY FAN2 RIGHT</text>
<text x="112.7" y="148.3">RETURN FAN 1 LEFT</text>
<text x="167.3" y="148.3">SUPPLY FAN 1 LEFT</text>
<text x="221.2" y="148.3">RETURN FAN 2 LEFT</text>
<text x="22.1" y="179">OWNER :</text>
<text x="88.4" y="179">Project:</text>
<text x="121.3" y="179">CONTRACTOR :</text>
</g>
<text font-size="2.6" x="36.8" y="39.1">400/230VAC,50Hz,3p+N+PE,10KA/1Sec</text>
<g font-size="2.3">
<text x="21.4" y="40.1">R11</text>
<text x="252.2" y="40.6">R11</text>
<text x="21.4" y="44.1">S11</text>
<text x="252.2" y="44.6">S11</text>
<text x="21.4" y="48.2">T11</text>
<text x="252.2" y="48.7">T11</text>
<text x="254.4" y="160.5">MP</text>
<text x="53.3" y="166.6">PE</text>
<text x="254.4" y="166.5">PE</text>
</g>
<g font-size="2">
<text x="27.3" y="55.3">W:3*(1*6mm2)</text>
<text x="81.9" y="55.3">W:3*(1*6mm2)</text>
<text x="136.5" y="55.3">W:3*(1*6mm2)</text>
<text x="191.1" y="55.3">W:3*(1*6mm2)</text>
<text x="31.3" y="100.5">VFD4</text>
<text x="86" y="100.5">VFD4</text>
<text x="140.6" y="100.5">VFD4</text>
<text x="195.2" y="100.5">VFD4</text>
<text x="30.5" y="103.4">18KW</text>
<text x="85.1" y="103.4">22KW</text>
<text x="139.7" y="103.4">18KW</text>
<text x="194.3" y="103.4">22KW</text>
<text x="27.1" y="133.5">W:3*(1*6mm2)</text>
<text x="81.7" y="133.5">W:3*(1*6mm2)</text>
<text x="136.3" y="133.5">W:3*(1*6mm2)</text>
<text x="190.9" y="133.5">W:3*(1*6mm2)</text>
<text x="35.7" y="162.8">3*185+90mm2</text>
</g>
<g font-size="1.5">
<text x="183.7" y="177.8">SCALE:</text>
<text x="198.9" y="177.8">NTS</text>
<text x="204.9" y="177.8">FORMAT:</text>
<text x="212.9" y="177.8">A4</text>
<text x="221.2" y="177.9">STATUS:</text>
<text x="242.3" y="177.7">SHEET</text>
<text x="248.8" y="177.7">2 OF 19</text>
<text x="183.7" y="184.4">CHECKED BY:</text>
<text x="183.7" y="181">DRAWN BY:</text>
<text x="205.3" y="184.1">DATE:</text>
<text x="205.3" y="180.8">DATE:</text>
<text x="221.1" y="180.8">TITLE:</text>
<text x="255.3" y="181.4">REV</text>
<text x="255.6" y="183.5">NO.</text>
<text x="183.7" y="190.7">CO. APP.</text>
<text x="183.7" y="187.6">CHECKED BY:</text>
<text x="205.3" y="190.6">DATE:</text>
<text x="205.3" y="187.4">DATE:</text>
<text x="221.1" y="187.4">DOC NO.:</text>
<text x="256.9" y="189.2">2</text>
</g>
<g font-size="1.4">
<text x="32" y="23.7">1</text>
<text x="61" y="23.7">2</text>
<text x="90" y="23.7">3</text>
<text x="118.9" y="23.7">4</text>
<text x="147.9" y="23.7">5</text>
<text x="176.9" y="23.7">6</text>
<text x="205.9" y="23.7">7</text>
<text x="234.9" y="23.7">8</text>
<text x="260.4" y="29.9">F</text>
<text x="19.1" y="31.3">F</text>
<text x="19" y="57.7">E</text>
<text x="260.3" y="57.7">E</text>
<text x="19" y="88.2">D</text>
<text x="260.4" y="88.2">D</text>
<text x="18.9" y="118.7">C</text>
<text x="260" y="118.7">C</text>
<text x="18.9" y="149.2">B</text>
<text x="260.2" y="147.9">B</text>
<text x="18.9" y="179.7">A</text>
<text x="260.1" y="179.1">A</text>
<text x="32" y="193.4">1</text>
<text x="61" y="193.4">2</text>
<text x="90" y="193.4">3</text>
<text x="119.6" y="193.4">4</text>
<text x="148.6" y="193.4">5</text>
<text x="177.2" y="193.4">6</text>
<text x="205.9" y="193.4">7</text>
<text x="235.8" y="193.4">8</text>
</g>
</svg>
